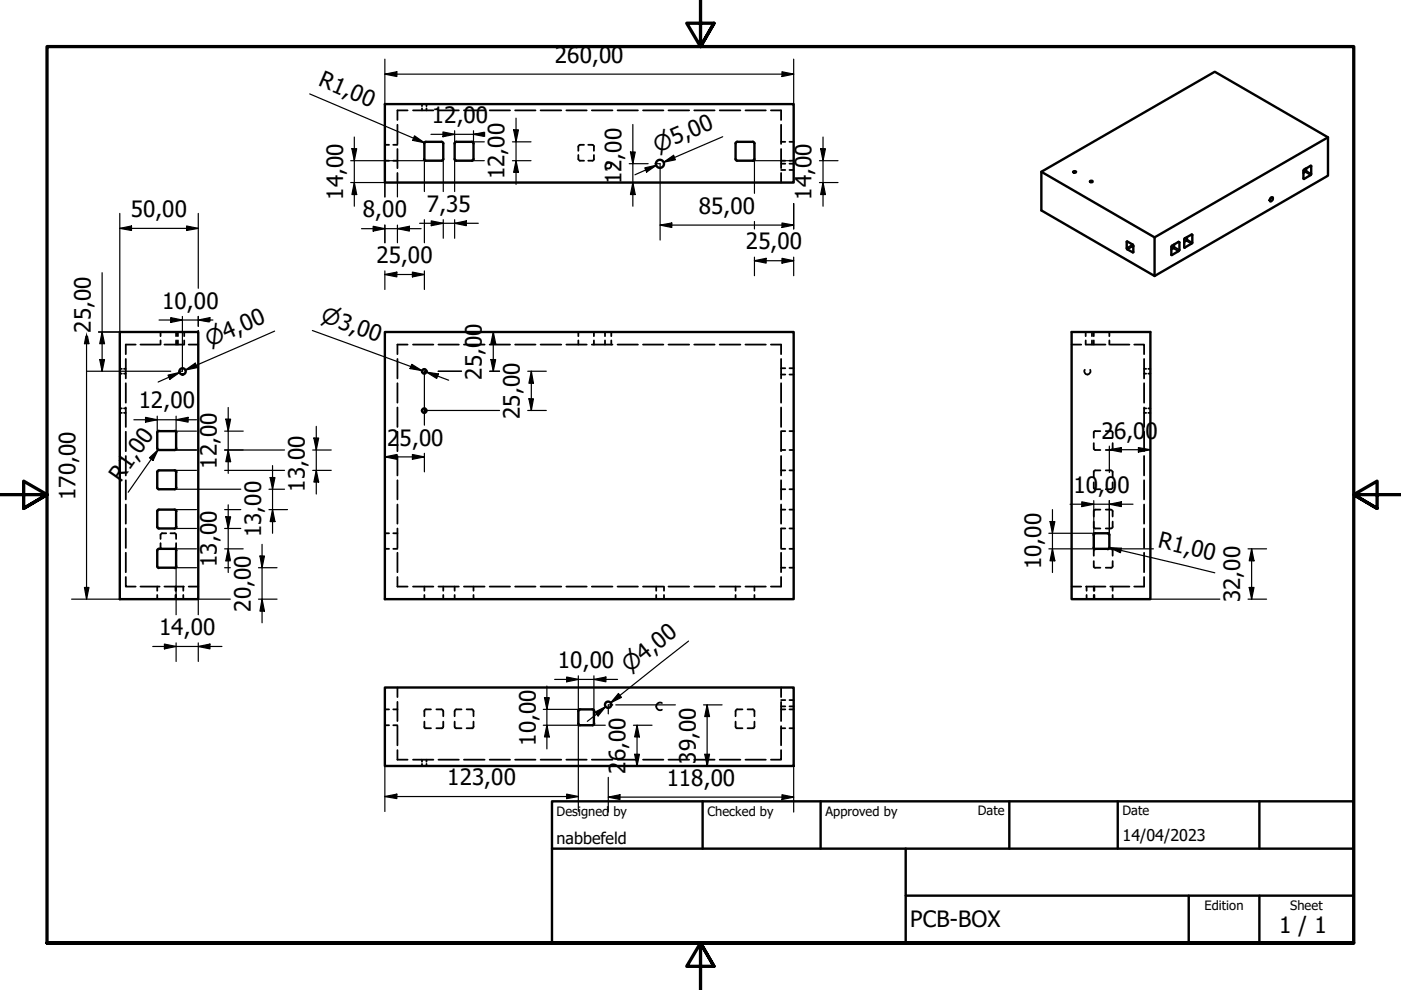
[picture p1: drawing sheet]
<svg xmlns="http://www.w3.org/2000/svg" width="297mm" height="210mm" viewBox="0 0 297 210" stroke-linecap="round" stroke-linejoin="round" font-family="sans-serif">
<!-- layer: Hidden (ISO) -->
<g fill="none" stroke="#000" stroke-width=".38">
<path d="M81.6 34.1h.9M81.6 30.7h.9M83.4 34.1h.9M83.4 30.7h.9M84.3 26.5v4M84.3 31.6v4.1M84.3 36.7v2M86.4 23.4h-2.1v2M87.6 23.4h4.3M89.5 22.1v.4M89.5 23v.4M90.4 22.1v.4"/>
<path d="M90.4 23v.4M93 23.4h4.3M98.4 23.4h4.3M103.8 23.4h4.3M109.2 23.4h4.3M114.6 23.4h4.4M120.1 23.4h4.3M122.6 32.9l.1 1M122.7 30.9l-.1 1.1M122.8 34l1 .1M123.8 30.7l-1 .1M124.7 30.7l1.1 .1"/>
<path d="M125.5 23.4h4.4M125.8 34l-1.1 .1M125.9 30.9v1.1M125.9 32.9v1M128.6 34.5a.69 .69 0 0 1 1 .6 .69 .69 0 0 1-1 .6M130.9 23.4h4.4M136.3 23.4h4.4M141.7 23.4h4.4M147.2 23.4h4.3M152.6 23.4h4.4M158.1 23.4h4.3M163.4 23.4h2.2v2"/>
<path d="M165.6 26.5v4M165.6 31.6v4.1M165.6 36.7v2M165.6 34.1h.9M165.6 30.1h.9M165.6 36h.9M165.6 34.7h.9M167.4 34.1h.9M167.4 30.1h.9M167.4 36h.9M167.4 34.7h.9M25.4 79.2h.4"/>
<path d="M25.4 78.2h.4M26.3 79.2h.4M26.3 78.2h.4M26.7 76.1v4.1M28.8 73.1h-2.1v2M29.8 73.1h4M34 70.4v.9M34 72.2v.9M34.9 73.1h4.1M37.3 70.4v.9M37.3 72.2v.9M37.7 70.4v.9"/>
<path d="M37.7 72.2v.9M39.1 70.4v.9M39.1 72.2v.9M40 73.1h2M84.3 76.1v4.1M86.4 73.1h-2.1v2M87.6 73.1h4.3M93 73.1h4.3M98.4 73.1h4.3M103.8 73.1h4.3M109.2 73.1h4.3M114.6 73.1h4.4"/>
<path d="M120.1 73.1h4.3M122.6 70.4v.9M122.6 72.2v.9M125.5 73.1h4.4M125.9 70.4v.9M125.9 72.2v.9M128.3 70.4v.9M128.3 72.2v.9M129.6 70.4v.9M129.6 72.2v.9M130.9 73.1h4.4M136.3 73.1h4.4"/>
<path d="M141.7 73.1h4.4M147.2 73.1h4.3M152.6 73.1h4.4M158.1 73.1h4.3M163.4 73.1h2.2v2M165.6 76.1v4.1M165.6 79.4h.9M165.6 78.1h.9M167.4 79.4h.9M167.4 78.1h.9M227.2 73.1h2M230 78.4a.67 .67 0 0 0 .6 1 .67 .67 0 0 0 .5-1"/>
<path d="M230.2 70.4v.9M230.2 72.2v.9M230.3 73.1h4.1M231.5 70.4v.9M231.5 72.2v.9M231.9 70.4v.9M231.9 72.2v.9M235.2 70.4v.9M235.2 72.2v.9M235.4 73.1h4.1M240.5 73.1h2.1v2M242.6 76.1v4.1"/>
<path d="M242.6 79.2h.4M242.6 78.2h.4M243.5 79.2h.4M243.5 78.2h.4M25.4 87.5h.4M25.4 86.6h.4M26.3 87.5h.4M26.3 86.6h.4M26.7 81.3v4.1M26.7 86.4v4.1M26.7 91.5v4.2M26.7 96.7v4.1"/>
<path d="M84.3 81.3v4.1M84.3 86.4v4.1M84.3 91.5v4.2M84.3 96.7v4.1M165.6 81.3v4.1M165.6 86.4v4.1M165.6 91.5v4.2M165.6 96.7v4.1M165.6 95.4h.9M165.6 91.4h.9M165.6 99.7h.9M167.4 95.4h.9"/>
<path d="M167.4 91.4h.9M167.4 99.7h.9M231.9 94v1.2M231.9 99.9v1.3M231.9 91.5v1.3M232 95.3l1.3 .1M232 91.4h1.3M233.3 99.7l-1.3 .1M234.4 99.7l1.3 .1M234.4 91.4h1.3M235.7 95.3l-1.3 .1M235.8 99.9l.1 1.3"/>
<path d="M235.8 91.5l.1 1.3M235.9 94l-.1 1.2M242.6 81.3v4.1M242.6 86.4v4.1M242.6 91.5v4.2M242.6 96.7v4.1M242.6 87.5h.4M242.6 86.6h.4M243.5 87.5h.4M243.5 86.6h.4M26.7 101.8v4.1M26.7 107v4"/>
<path d="M26.7 112v4.2M26.7 117.2v4.1M34 115.2l.1 1M34.1 113.3l-.1 1M34.2 116.4h.2M35.2 113.1h-1M36.1 113.1h1.1M37 116.4h.2M37.3 113.3v1M37.3 115.2v1M81.6 116.4h.9M81.6 113.1h.9"/>
<path d="M83.4 116.4h.9M83.4 113.1h.9M84.3 101.8v4.1M84.3 107v4M84.3 112v4.2M84.3 117.2v4.1M165.6 101.8v4.1M165.6 107v4M165.6 117.2v4.1M165.6 116.4h.9M165.6 103.7h.9M165.6 108h.9"/>
<path d="M166.5 112h-.9v4.2M167.4 116.4h.9M167.4 103.7h.9M167.4 112h.9M167.4 108h.9M231.9 102.3v1.2M231.9 119v1.2M231.9 110.6v1.3M231.9 108.2v1.3M231.9 116.6v1.2M232 103.7h1.3M232 112h1.3"/>
<path d="M232.2 116.4h-.2M233.3 108l-1.3 .1M234.4 108l1.3 .1M234.9 116.4h.2M235.3 116.4h.4M235.7 103.7h-1.3M235.7 112h-1.3M235.8 108.2l.1 1.3M235.8 116.6l.1 1.2M235.9 102.3l-.1 1.2M235.9 110.6l-.1 1.3M235.9 119l-.1 1.2"/>
<path d="M242.6 101.8v4.1M242.6 107v4M242.6 112v4.2M242.6 117.2v4.1M26.7 122.3v2.1h2.1M29.8 124.4h4M33.3 124.4v.9M33.3 126.1v.9M34.9 124.4h4.1M37.2 124.4v.9M37.2 126.1v.9M37.3 124.4v.9"/>
<path d="M37.3 126.1v.9M38.9 124.4v.9M38.9 126.1v.9M40 124.4h2M84.3 122.3v2.1h2.1M87.6 124.4h4.3M90 124.4v.9M90 126.1v.9M93 124.4h4.3M94 124.4v.9M94 126.1v.9M96.4 124.4v.9"/>
<path d="M96.4 126.1v.9M98.4 124.4h4.3M100.4 124.4v.9M100.4 126.1v.9M103.8 124.4h4.3M109.2 124.4h4.3M114.6 124.4h4.4M120.1 124.4h4.3M125.5 124.4h4.4M130.9 124.4h4.4M136.3 124.4h4.4M139.1 124.4v.9"/>
<path d="M139.1 126.1v.9M140.8 124.4v.9M140.8 126.1v.9M141.7 124.4h4.4M147.2 124.4h4.3M152.6 124.4h4.4M156 124.4v.9M156 126.1v.9M158.1 124.4h4.3M160 124.4v.9M160 126.1v.9M165.6 122.3v2.1h-2.2"/>
<path d="M165.6 120.4h.9M167.4 120.4h.9M227.2 124.4h2M230.3 124.4h4.1M230.4 124.4v.9M230.4 126.1v.9M231.9 124.4v.9M231.9 126.1v.9M232 120.4h1.3M232 124.4v.9M232 126.1v.9M234.4 120.4h1.3"/>
<path d="M235.4 124.4h4.1M235.9 124.4v.9M235.9 126.1v.9M242.6 122.3v2.1h-2.1M81.6 150.4h.9M81.6 153.8h.9M83.4 150.4h.9M83.4 153.8h.9M84.3 145.8v2M84.3 148.8v4.1M84.3 154v4M84.3 159v2.1h2.1"/>
<path d="M90 150.6v1.3M90 153v1.3M90.1 154.4h1.3M91.4 150.4l-1.3 .1M92.5 150.4l1.3 .1M92.5 154.4h1.3M93.9 150.6l.1 1.3M94 153l-.1 1.3M96.4 153l.1 1.3M96.5 150.6l-.1 1.3M96.6 154.4h1.3M97.9 150.4l-1.3 .1"/>
<path d="M98.9 154.4h1.3M98.9 150.4l1.3 .1M100.3 150.6l.1 1.3M100.4 153l-.1 1.3M140.3 149.1a.81 .81 0 0 0-1.2 .7 .81 .81 0 0 0 1.2 .7M156 153v1.3M156 150.6v1.3M156.1 154.4h1.3M157.4 150.4l-1.3 .1M158.5 154.4h1.3M158.5 150.4l1.3 .1M159.9 150.6l.1 1.3"/>
<path d="M160 153l-.1 1.3M165.6 159v2.1h-2.2M165.6 145.8v2M165.6 148.8v4.1M165.6 154v4M165.6 154.4h.9M165.6 150.4h.9M165.6 149.8h.9M165.6 148.4h.9M167.4 154.4h.9M167.4 150.4h.9M167.4 149.8h.9"/>
<path d="M167.4 148.4h.9M87.6 161.1h4.3M89.5 161.1v.4M89.5 162v.4M90.4 161.1v.4M90.4 162v.4M93 161.1h4.3M98.4 161.1h4.3M103.8 161.1h4.3M109.2 161.1h4.3M114.6 161.1h4.4M120.1 161.1h4.3"/>
<path d="M125.5 161.1h4.4M130.9 161.1h4.4M136.3 161.1h4.4M141.7 161.1h4.4M147.2 161.1h4.3M152.6 161.1h4.4M158.1 161.1h4.3"/>
</g>
<!-- layer: Visible (ISO) -->
<g fill="none" stroke="#000" stroke-width=".51">
<path d="M81.6 22.1h86.7v16.6h-86.7zM89.9 33.7l.4 .4M90 30.4v3.4M90.3 30.1l-.4 .3M90.3 30.1h3.3l.4 .3M94 30.4v3.4M94 33.7l-.4 .4h-3.3M96.4 33.7l.3 .4h3.4M96.4 30.4v3.4M100 30.1l.4 .3M100.1 30.1h-3.4l-.3 .3M100.4 30.4v3.4"/>
<path d="M100.4 33.7l-.4 .4M156 30.4v3.4M156 33.7l.3 .4M156.3 30.1h3.3M156.3 34.1h3.3M156.3 30.1l-.3 .3M159.6 30.1l.4 .3M160 33.7l-.4 .4M160 30.4v3.4M220.8 36.4l24 13.9M227.5 36.4l.2-.1 .5 .1-.2 .2h-.3zM231.1 38.5l.5-.1a.3 .3 0 0 1-.2 .2 .3 .3 0 0 1-.3-.1z"/>
<path d="M276.4 36.1l1.6-.9-.1 1.9-1.4 .8h-.1zM276.7 35.8h.2M276.9 35.7v.7l-.5 .3M281.6 29.1l-36.8 21.2v8.2l-24-13.9v-8.2l36.8-21.2 24 13.9v8.1l-36.8 21.3M238.9 51.2l1.3 .7 .1 1.6-1.3-.7zM240 51.8l.3 .5M248.4 52.2l1.5-.9 .2 .1-.1 1.7-1.5 1h-.2zM248.9 51.9v.6l-.6 .4M251.1 50.6l1.6-.9v1.9l-1.6 .9zM251.7 50.3v.6l-.6 .4M269.4 41.9l.2-.1a.41 .41 0 0 1 .3 .4 .41 .41 0 0 1-.3 .4l-.3 .1-.1-.2zM25.4 70.4h16.6v56.6h-16.6z"/>
<path d="M81.6 70.4h86.7v56.6h-86.7zM227.2 70.4h16.7v56.6h-16.7zM33.3 91.7v3.4l.2 .3h3.5M33.7 91.3l-.4 .4M33.7 91.4h3.3M37 99.7h-3.3l-.3 .2-.1 3.5M37.1 91.3l.3 .4M37.1 99.7l.3 .4M37.3 91.7v3.3M37.4 95.1l-.3 .3M33.3 116.7v3.4l.4 .3M33.3 108.4v3.3"/>
<path d="M33.3 103.4l.4 .3h3.3M33.3 111.7l.4 .3h3.3M37 116.4h-3.3l-.4 .3M37 108h-3.3l-.4 .4M37.1 116.4l.3 .3M37.1 108l.3 .4M37.3 100v3.4M37.3 108.4v3.3M37.3 116.7v3.4M37.4 103.4l-.3 .3M37.4 111.7l-.3 .3M231.8 116.1l.4 .3"/>
<path d="M231.8 113.4l.4-.3h2.7l.3 .3M231.9 113.4v2.6M232.2 116.4h2.7M235.2 113.4v2.6M235.2 116.1l-.3 .3M33.7 120.4h3.3M37.4 120.1l-.3 .3M81.6 145.8h86.7v16.6h-86.7zM122.6 150.8v2.7M122.6 153.4l.4 .4M122.9 150.4h2.7l.4 .4M123 150.4l-.4 .4"/>
<path d="M125.9 150.8v2.7M126 153.4l-.4 .4h-2.7"/>
<circle cx="139.9" cy="34.7" r=".86"/>
<circle cx="38.7" cy="78.7" r=".67"/>
<circle cx="89.9" cy="78.7" r=".48"/>
<circle cx="89.9" cy="87.1" r=".48"/>
<circle cx="128.9" cy="149.4" r=".67"/>
</g>
<!-- layer: Visible Narrow (ISO) -->
<g fill="none" stroke="#000" stroke-width=".38">
<path d="M276.4 37.8l.1 .1M276.7 36.4l1.2 .7M276.9 36.2l1.1 .7M277.9 35.2h.1M239 51.2l-.1 .1M240 52l-1.1 .6M240.2 52.2l-1.2 .7M240.3 53.4l-.1 .1M248.3 54l.2 .1M248.7 52.6l1.2 .6M248.9 52.4l1.2 .6M249.9 51.3l.2 .1"/>
<path d="M251.1 52.4l.1 .1M251.5 51l1.1 .7M251.7 50.8l1.1 .7M252.6 49.8h.2"/>
</g>
<!-- layer: Border (ISO) -->
<path d="M148.5 -.1v10l-2.9-5h5.8l-2.9 5 2.9-5M0 104.9h10l-5-2.9v5.8l5-2.9-5 2.9M297 104.9h-10l5-2.9v5.8l-5-2.9 5 2.9M10 199.9v-190h277v190h-277h277M151.4 204.9l-2.9-5 2.9 5h-5.8l2.9-5v10" fill="none" stroke="#000" stroke-width=".7"/>
<!-- layer: Title (ISO) -->
<path d="M117 169.9h170v30h-170zM117 179.9h170M149 169.9v10M174 169.9v10M192 179.9v20M214 169.9v10M237 169.9v10M267 169.9v10M192 189.9h95M252 189.9v10M267 189.9v10" fill="none" stroke="#000" stroke-width=".51"/>
<!-- layer: Dimension (ISO) -->
<g fill="none" stroke="#000" stroke-width=".25">
<path d="M65.7 19.9l24.3 10.4M81.6 15.7l2.5-.5v1zM81.6 12.5v9.6M81.6 15.7h86.7M165.8 15.2l2.5 .5-2.5 .5zM168.3 12.5v9.6M74.4 38.7h7.2v3.1M74.4 34.1h15.9M74.6 31.5h1l-.5 2.6zM75.1 38.7l.5 2.5h-1zM75.1 29.1v14.6M84.3 38.7v3.1"/>
<path d="M87.9 28.8l2.1 1.5-2.5-.5zM90 33.8v6.8M91.4 28.5h9l2.3 .4M93.9 28l2.5 .5-2.5 .5zM94 33.8v6.8M96.4 27.7v2.7M96.4 33.8v6.8M100.1 34.1h2.6M100.1 30.1h2.6M100.4 27.7v2.7M102.7 28l-2.3 .5h2.3M108.6 34.1h4"/>
<path d="M108.6 30.1h4M108.9 27.5h1l-.5 2.6zM109.4 34.1l.5 2.4h-1zM109.4 25.1v14M133.4 34.7h4M133.7 32.2h1l-.5 2.5zM134.2 38.7l.5 2.5h-1zM134.2 26.4v17.3M136.7 35.6l2.5-.6-2.1 1.5zM138.9 34.7h1.1v16.2M139.2 35l-4.6 2.1M140.7 34.4l2.1-1.5 .4 1z"/>
<path d="M153.2 29l-12.5 5.4 2.3-1M159.6 34.1h8.2M160 33.8v7.2M173.7 38.7h4M173.7 34.1h4M174 31.5h1l-.5 2.6zM174.5 38.7l.5 2.5h-1zM174.5 29.1v14.6M21.7 57.8v20.9M25.4 48.4l2.5-.5v1zM25.4 48.4h16.6M25.4 45.2v25.2h-4.5"/>
<path d="M39.6 47.9l2.4 .5-2.4 .5zM42 45.2v15.9M76.6 48.5h12.7M79.1 48l2.5 .5-2.5 .5zM81.6 58.2l2.5-.5v1zM81.6 47.7v3.8M81.6 57.4v4M81.6 58.2h8.4M84.3 48.5l2.5-.5v1zM84.3 47.7v3.8M87.4 57.7l2.6 .5-2.6 .5zM89 47.3h12.4"/>
<path d="M90 46.6v4.9M90 57.4v4M91.4 46.8l2.6 .5-2.6 .6zM94 46.6v3.9M96.4 47.3l2.5-.5v1.1zM96.4 46.6v3.9M140 47.7l2.4-.4v.9zM140 47.7h28.3M160 55.3l2.4-.5v1zM160 55.3h8.3M160 47v1.5M160 54.5v4"/>
<path d="M165.8 47.3l2.5 .4-2.5 .5zM165.8 54.8l2.5 .5-2.5 .5zM168.3 43.2v5.3M168.3 54.5v4M18.2 71.3l-.3 1.6h1l-.4-1.6M18.4 71.3v55.7M18.5 78.7h17.7M21.1 76.2h1.1l-.5 2.5zM21.7 70.4l.5 2.5h-1.1zM33.7 67.9h11.4M35.6 79.5l2.5-.5-2.1 1.4zM36.2 67.3l2.5 .6-2.5 .5z"/>
<path d="M38.1 79l-4.6 2M38.7 67.1v11.6h-.9M39.3 78.5l2.1-1.5 .4 .9zM42 67.1v2.1M42 70.1v.3M44.5 68.1v-.8l-2.5 .6 2.2 .3M58.2 70.2l-18.9 8.3 2.3-1.1M66.2 70.1l23.3 8.5-2.4-.9M87.3 77.3l2.2 1.3-2.6-.5zM90.4 78.9l2.6 .4-.4 .9zM90.4 78.9l4.7 1.7M90.6 78.7h-.6v11.4"/>
<path d="M92.9 78.7h5M103.8 78.7h2.1M104.1 76.2h1l-.5 2.5zM104.6 70.4l.5 2.5h-1zM104.6 70.4v8.3M111.9 78.7h3.9M112.6 78.7l.5 2.6h-1zM112.6 78.7v8.3M28.4 89h13.3M30.9 88.5l2.4 .5-2.4 .5zM31.7 97.1l1.8-1.8-1.1 2.3zM33.3 88.2v3.5"/>
<path d="M33.5 95.3l-6.3 9.1M37 91.4h4.7M37 95.4h4.7M37 99.7h4.7M37.3 89l2.6-.5v1zM37.3 88.2v3.5M47.6 91.4h4M47.6 95.4h12.7M47.6 99.7h12.7M47.9 88.9h1l-.5 2.5zM48.4 95.4l.5 2.5h-1zM48.4 86.4v14"/>
<path d="M57.8 98.7v14.4M66.3 95.4h3.9M66.3 99.7h3.9M66.5 92.9h1.1l-.5 2.5zM67.1 99.7l.5 2.5h-1.1zM67.1 90.4v14.3M81.6 96.9l2.5-.5v1zM81.6 96.9h8.4M87.4 96.4l2.6 .5-2.6 .5zM90 96.1v3.9M90 87h15.9M111.9 87h3.9"/>
<path d="M112.1 84.6h1l-.5 2.4zM235.2 95.3l2.5-.4v1zM235.2 94.6v5.6M235.2 95.3h8.7M241.4 94.9l2.5 .4-2.5 .6zM37 112h4.7M37 116.4h4.7M37 103.7h14.1M37 108h4.7M47.6 112h3.5M47.6 116.4h4M47.6 108h3.5"/>
<path d="M47.9 109.6h1l-.5 2.4zM48.4 107v14.4M48.8 118.7l-.4-2.3-.5 2.5h.9M55.1 117.9h1l-.5 2.5zM55.6 115.4v16.7M57 103.7h3.3M57 108h4M57.3 101.3h1l-.5 2.4zM57.8 108l.5 2.6h-1zM222.4 116.4h9.8M222.4 113.1h9.8M222.6 110.6h1l-.5 2.5z"/>
<path d="M223.1 116.4l.5 2.5h-1zM223.1 108v13.4M226.9 106.9h13.3M229.4 106.4l2.5 .5-2.5 .5zM231.9 106.1v7.3M234.9 116.4h.4M235.2 106.9l2.5-.5v1zM235.2 116.1l2.5 .1-.1 1zM235.2 116.1l22.4 5.3M235.2 106.1v7.3M237.6 116.4h6.9M264.6 116.4h3.9"/>
<path d="M265.4 116.4l.5 2.5h-1zM265.4 116.4v10.6M15.2 127h10.2M17.9 124.6h1l-.5 2.4zM32.4 137.1h14.7M34.9 136.6l2.4 .5-2.4 .5zM37 120.4h4.7M37.3 120.1v10.2M37.3 136.3v3.9M42 137.1l2.5-.5v1zM42 136.3v3.9M47.6 120.4h1.2"/>
<path d="M48.8 127h-6.8v3.3M54.8 127h3.9M54.8 120.4h3.9M55.6 127l.5 2.6h-1zM146 135.9l-16.5 13.1 1.9-1.5M243.9 127h14.7M264.6 127h3.9M264.9 124.6h1l-.5 2.4zM115.2 150.4h7.7M115.2 153.8h7.7M115.4 147.9h1.1l-.5 2.5zM116 153.8l.5 2.4h-1.1z"/>
<path d="M116 145.5v13.3M117.6 144.1h13.3M120.1 143.5l2.5 .6-2.5 .5zM122.6 143.3v7.5M122.6 153.5v18.6M125.6 153.8h2.7M125.9 144.1l2.6-.6v1.1zM125.9 143.3v7.2M125.9 150.6v.2M126.2 151l2.2-1.2-1.6 2zM128.4 149.8l-3.9 3.1M129 150.7v.7"/>
<path d="M129.9 149.5h-.9v1.2M130.6 149.5h12.6M131.1 147l.7 .9-2.3 1.1zM134.3 153.8h3.9M134.6 159.9h1l-.5 2.5zM135.1 153.8l.5 2.4h-1zM135.1 153.8v8.6M149.2 149.5h3.9M149.9 149.5l.5 2.4h-1zM149.9 149.5v12.8l-.5-2.4h1l-.4 2.4M81.6 168.9l2.5-.5v.9zM81.6 162.4v9.7"/>
<path d="M81.6 168.9h41M120.1 168.4l2.5 .5-2.5 .4zM129 169l2.4-.5v1zM129 169h39.3M129 164.8v7.4M165.8 168.5l2.5 .5-2.5 .5zM168.3 162.4v9.8"/>
</g>
<g fill="#000">
<path d="M81.6 15.7l2.5-.5v1z" fill-rule="evenodd"/>
<path d="M165.8 15.2l2.5 .5-2.5 .5z" fill-rule="evenodd"/>
<path d="M74.6 31.5h1l-.5 2.6z" fill-rule="evenodd"/>
<path d="M87.9 28.8l2.1 1.5-2.5-.5z" fill-rule="evenodd"/>
<path d="M93.9 28l2.5 .5-2.5 .5z" fill-rule="evenodd"/>
<path d="M100.4 28.5l2.5-.5v1z" fill-rule="evenodd"/>
<path d="M108.9 27.5h1l-.5 2.6z" fill-rule="evenodd"/>
<path d="M109.4 34.1l.5 2.4h-1z" fill-rule="evenodd"/>
<path d="M133.7 32.2h1l-.5 2.5z" fill-rule="evenodd"/>
<path d="M136.7 35.6l2.5-.6-2.1 1.5z" fill-rule="evenodd"/>
<path d="M140.7 34.4l2.1-1.5 .4 1z" fill-rule="evenodd"/>
<path d="M174 31.5h1l-.5 2.6z" fill-rule="evenodd"/>
<path d="M25.4 48.4l2.5-.5v1z" fill-rule="evenodd"/>
<path d="M39.6 47.9l2.4 .5-2.4 .5z" fill-rule="evenodd"/>
<path d="M75.1 38.7l.5 2.5h-1z" fill-rule="evenodd"/>
<path d="M79.1 48l2.5 .5-2.5 .5z" fill-rule="evenodd"/>
<path d="M81.6 58.2l2.5-.5v1z" fill-rule="evenodd"/>
<path d="M84.3 48.5l2.5-.5v1z" fill-rule="evenodd"/>
<path d="M87.4 57.7l2.6 .5-2.6 .5z" fill-rule="evenodd"/>
<path d="M91.4 46.8l2.6 .5-2.6 .6z" fill-rule="evenodd"/>
<path d="M96.4 47.3l2.5-.5v1.1z" fill-rule="evenodd"/>
<path d="M134.2 38.7l.5 2.5h-1z" fill-rule="evenodd"/>
<path d="M140 47.7l2.4-.4v.9z" fill-rule="evenodd"/>
<path d="M160 55.3l2.4-.5v1z" fill-rule="evenodd"/>
<path d="M165.8 47.3l2.5 .4-2.5 .5z" fill-rule="evenodd"/>
<path d="M165.8 54.8l2.5 .5-2.5 .5z" fill-rule="evenodd"/>
<path d="M174.5 38.7l.5 2.5h-1z" fill-rule="evenodd"/>
<path d="M18.4 70.4l.5 2.5h-1z" fill-rule="evenodd"/>
<path d="M21.1 76.2h1.1l-.5 2.5z" fill-rule="evenodd"/>
<path d="M21.7 70.4l.5 2.5h-1.1z" fill-rule="evenodd"/>
<path d="M36.2 67.3l2.5 .6-2.5 .5z" fill-rule="evenodd"/>
<path d="M39.3 78.5l2.1-1.5 .4 .9z" fill-rule="evenodd"/>
<path d="M42 67.9l2.5-.6v1.1z" fill-rule="evenodd"/>
<path d="M87.3 77.3l2.2 1.3-2.6-.5z" fill-rule="evenodd"/>
<path d="M90.4 78.9l2.6 .4-.4 .9z" fill-rule="evenodd"/>
<path d="M104.1 76.2h1l-.5 2.5z" fill-rule="evenodd"/>
<path d="M104.6 70.4l.5 2.5h-1z" fill-rule="evenodd"/>
<path d="M30.9 88.5l2.4 .5-2.4 .5z" fill-rule="evenodd"/>
<path d="M31.7 97.1l1.8-1.8-1.1 2.3z" fill-rule="evenodd"/>
<path d="M35.6 79.5l2.5-.5-2.1 1.4z" fill-rule="evenodd"/>
<path d="M37.3 89l2.6-.5v1z" fill-rule="evenodd"/>
<path d="M47.9 88.9h1l-.5 2.5z" fill-rule="evenodd"/>
<path d="M48.4 95.4l.5 2.5h-1z" fill-rule="evenodd"/>
<path d="M66.5 92.9h1.1l-.5 2.5z" fill-rule="evenodd"/>
<path d="M81.6 96.9l2.5-.5v1z" fill-rule="evenodd"/>
<path d="M87.4 96.4l2.6 .5-2.6 .5z" fill-rule="evenodd"/>
<path d="M112.1 84.6h1l-.5 2.4z" fill-rule="evenodd"/>
<path d="M112.6 78.7l.5 2.6h-1z" fill-rule="evenodd"/>
<path d="M235.2 95.3l2.5-.4v1z" fill-rule="evenodd"/>
<path d="M241.4 94.9l2.5 .4-2.5 .6z" fill-rule="evenodd"/>
<path d="M47.9 109.6h1l-.5 2.4z" fill-rule="evenodd"/>
<path d="M48.4 116.4l.5 2.5h-1z" fill-rule="evenodd"/>
<path d="M55.1 117.9h1l-.5 2.5z" fill-rule="evenodd"/>
<path d="M57.3 101.3h1l-.5 2.4z" fill-rule="evenodd"/>
<path d="M57.8 108l.5 2.6h-1z" fill-rule="evenodd"/>
<path d="M67.1 99.7l.5 2.5h-1.1z" fill-rule="evenodd"/>
<path d="M222.6 110.6h1l-.5 2.5z" fill-rule="evenodd"/>
<path d="M223.1 116.4l.5 2.5h-1z" fill-rule="evenodd"/>
<path d="M229.4 106.4l2.5 .5-2.5 .5z" fill-rule="evenodd"/>
<path d="M235.2 106.9l2.5-.5v1z" fill-rule="evenodd"/>
<path d="M235.2 116.1l2.5 .1-.1 1z" fill-rule="evenodd"/>
<path d="M265.4 116.4l.5 2.5h-1z" fill-rule="evenodd"/>
<path d="M17.9 124.6h1l-.5 2.4z" fill-rule="evenodd"/>
<path d="M34.9 136.6l2.4 .5-2.4 .5z" fill-rule="evenodd"/>
<path d="M42 137.1l2.5-.5v1z" fill-rule="evenodd"/>
<path d="M55.6 127l.5 2.6h-1z" fill-rule="evenodd"/>
<path d="M264.9 124.6h1l-.5 2.4z" fill-rule="evenodd"/>
<path d="M115.4 147.9h1.1l-.5 2.5z" fill-rule="evenodd"/>
<path d="M116 153.8l.5 2.4h-1.1z" fill-rule="evenodd"/>
<path d="M120.1 143.5l2.5 .6-2.5 .5z" fill-rule="evenodd"/>
<path d="M126.2 151l2.2-1.2-1.6 2z" fill-rule="evenodd"/>
<path d="M125.9 144.1l2.6-.6v1.1z" fill-rule="evenodd"/>
<path d="M131.1 147l.7 .9-2.3 1.1z" fill-rule="evenodd"/>
<path d="M134.6 159.9h1l-.5 2.5z" fill-rule="evenodd"/>
<path d="M135.1 153.8l.5 2.4h-1z" fill-rule="evenodd"/>
<path d="M149.4 159.9h1l-.5 2.5z" fill-rule="evenodd"/>
<path d="M149.9 149.5l.5 2.4h-1z" fill-rule="evenodd"/>
<path d="M81.6 168.9l2.5-.5v.9z" fill-rule="evenodd"/>
<path d="M120.1 168.4l2.5 .5-2.5 .4z" fill-rule="evenodd"/>
<path d="M129 169l2.4-.5v1z" fill-rule="evenodd"/>
<path d="M165.8 168.5l2.5 .5-2.5 .5z" fill-rule="evenodd"/>
</g>
<g font-size="4.8">
<text x="117.7" y="13.3">260,00</text>
<text x="67.3" y="18" transform="rotate(23 67.3 18)">R1,00</text>
<text x="91.6" y="26.1">12,00</text>
<text x="107" y="38" transform="rotate(-90 107 38)">12,00</text>
<text x="131.8" y="39.1" transform="rotate(-90 131.8 39.1)">12,00</text>
<text x="27.7" y="46">50,00</text>
<text x="72.8" y="42.4" transform="rotate(-90 72.8 42.4)">14,00</text>
<text x="77" y="46.1">8,00</text>
<text x="90.5" y="44.9">7,35</text>
<text x="148.1" y="45.4">85,00</text>
<text x="172.1" y="42.4" transform="rotate(-90 172.1 42.4)">14,00</text>
<text x="158.1" y="52.9">25,00</text>
<text x="79.8" y="55.8">25,00</text>
<text x="34.4" y="65.4">10,00</text>
<text x="19.2" y="70.5" transform="rotate(-90 19.2 70.5)">25,00</text>
<text x="102.2" y="80.6" transform="rotate(-90 102.2 80.6)">25,00</text>
<text x="29.4" y="86.6">12,00</text>
<text x="110.2" y="88.9" transform="rotate(-90 110.2 88.9)">25,00</text>
<text x="82.1" y="94.5">2</text>
<text x="84.7" y="94.5">5,00</text>
<text x="233.6" y="93">26,0</text>
<text x="242.9" y="93">0</text>
<text x="46" y="99.3" transform="rotate(-90 46 99.3)">12,00</text>
<text x="16" y="106" transform="rotate(-90 16 106)">170,00</text>
<text x="25.7" y="102.3" transform="rotate(-55 25.7 102.3)">R1,00</text>
<text x="64.6" y="104.3" transform="rotate(-90 64.6 104.3)">13,00</text>
<text x="227.6" y="104.5">10,00</text>
<text x="55.4" y="114" transform="rotate(-90 55.4 114)">13,00</text>
<text x="245.4" y="116" transform="rotate(13 245.4 116)">R1,00</text>
<text x="46" y="120.2" transform="rotate(-90 46 120.2)">13,00</text>
<text x="220.7" y="120.7" transform="rotate(-90 220.7 120.7)">10,00</text>
<text x="53.2" y="129.7" transform="rotate(-90 53.2 129.7)">20,00</text>
<text x="263" y="127.7" transform="rotate(-90 263 127.7)">32,00</text>
<text x="33.7" y="134.7">14,00</text>
<text x="118.3" y="141.7">10,00</text>
<text x="113.6" y="158.1" transform="rotate(-90 113.6 158.1)">10,00</text>
<text x="132.7" y="161.5" transform="rotate(-90 132.7 161.5)">6,00</text>
<text x="147.5" y="161.9" transform="rotate(-90 147.5 161.9)">39,00</text>
<text x="94.8" y="166.5">123,00</text>
<text x="132.7" y="164.1" transform="rotate(-90 132.7 164.1)">2</text>
<text x="141.4" y="166.6">118,00</text>
<text x="193" y="196.6">PCB-BOX</text>
<text x="271.2" y="197.8">1 / 1</text>
</g>
<g font-size="4.6">
<text x="139.4" y="32.4" transform="rotate(-23 139.4 32.4)">⌀5,00</text>
<text x="67.8" y="68.1" transform="rotate(20 67.8 68.1)">⌀3,00</text>
<text x="44.4" y="73.6" transform="rotate(-24 44.4 73.6)">⌀4,00</text>
<text x="133.5" y="142.8" transform="rotate(-39 133.5 142.8)">⌀4,00</text>
</g>
<g font-size="3.4">
<text x="118" y="178.9">nabbefeld</text>
<text x="238" y="178.3">14/04/2023</text>
</g>
<g font-size="2.7">
<text x="118" y="173">Designed by</text>
<text x="150" y="173">Checked by</text>
<text x="175" y="173">Approved by</text>
<text x="207.3" y="172.9">Date</text>
<text x="238" y="172.9">Date</text>
<text x="255.4" y="193">Edition</text>
<text x="273.6" y="193">Sheet</text>
</g>
</svg>
